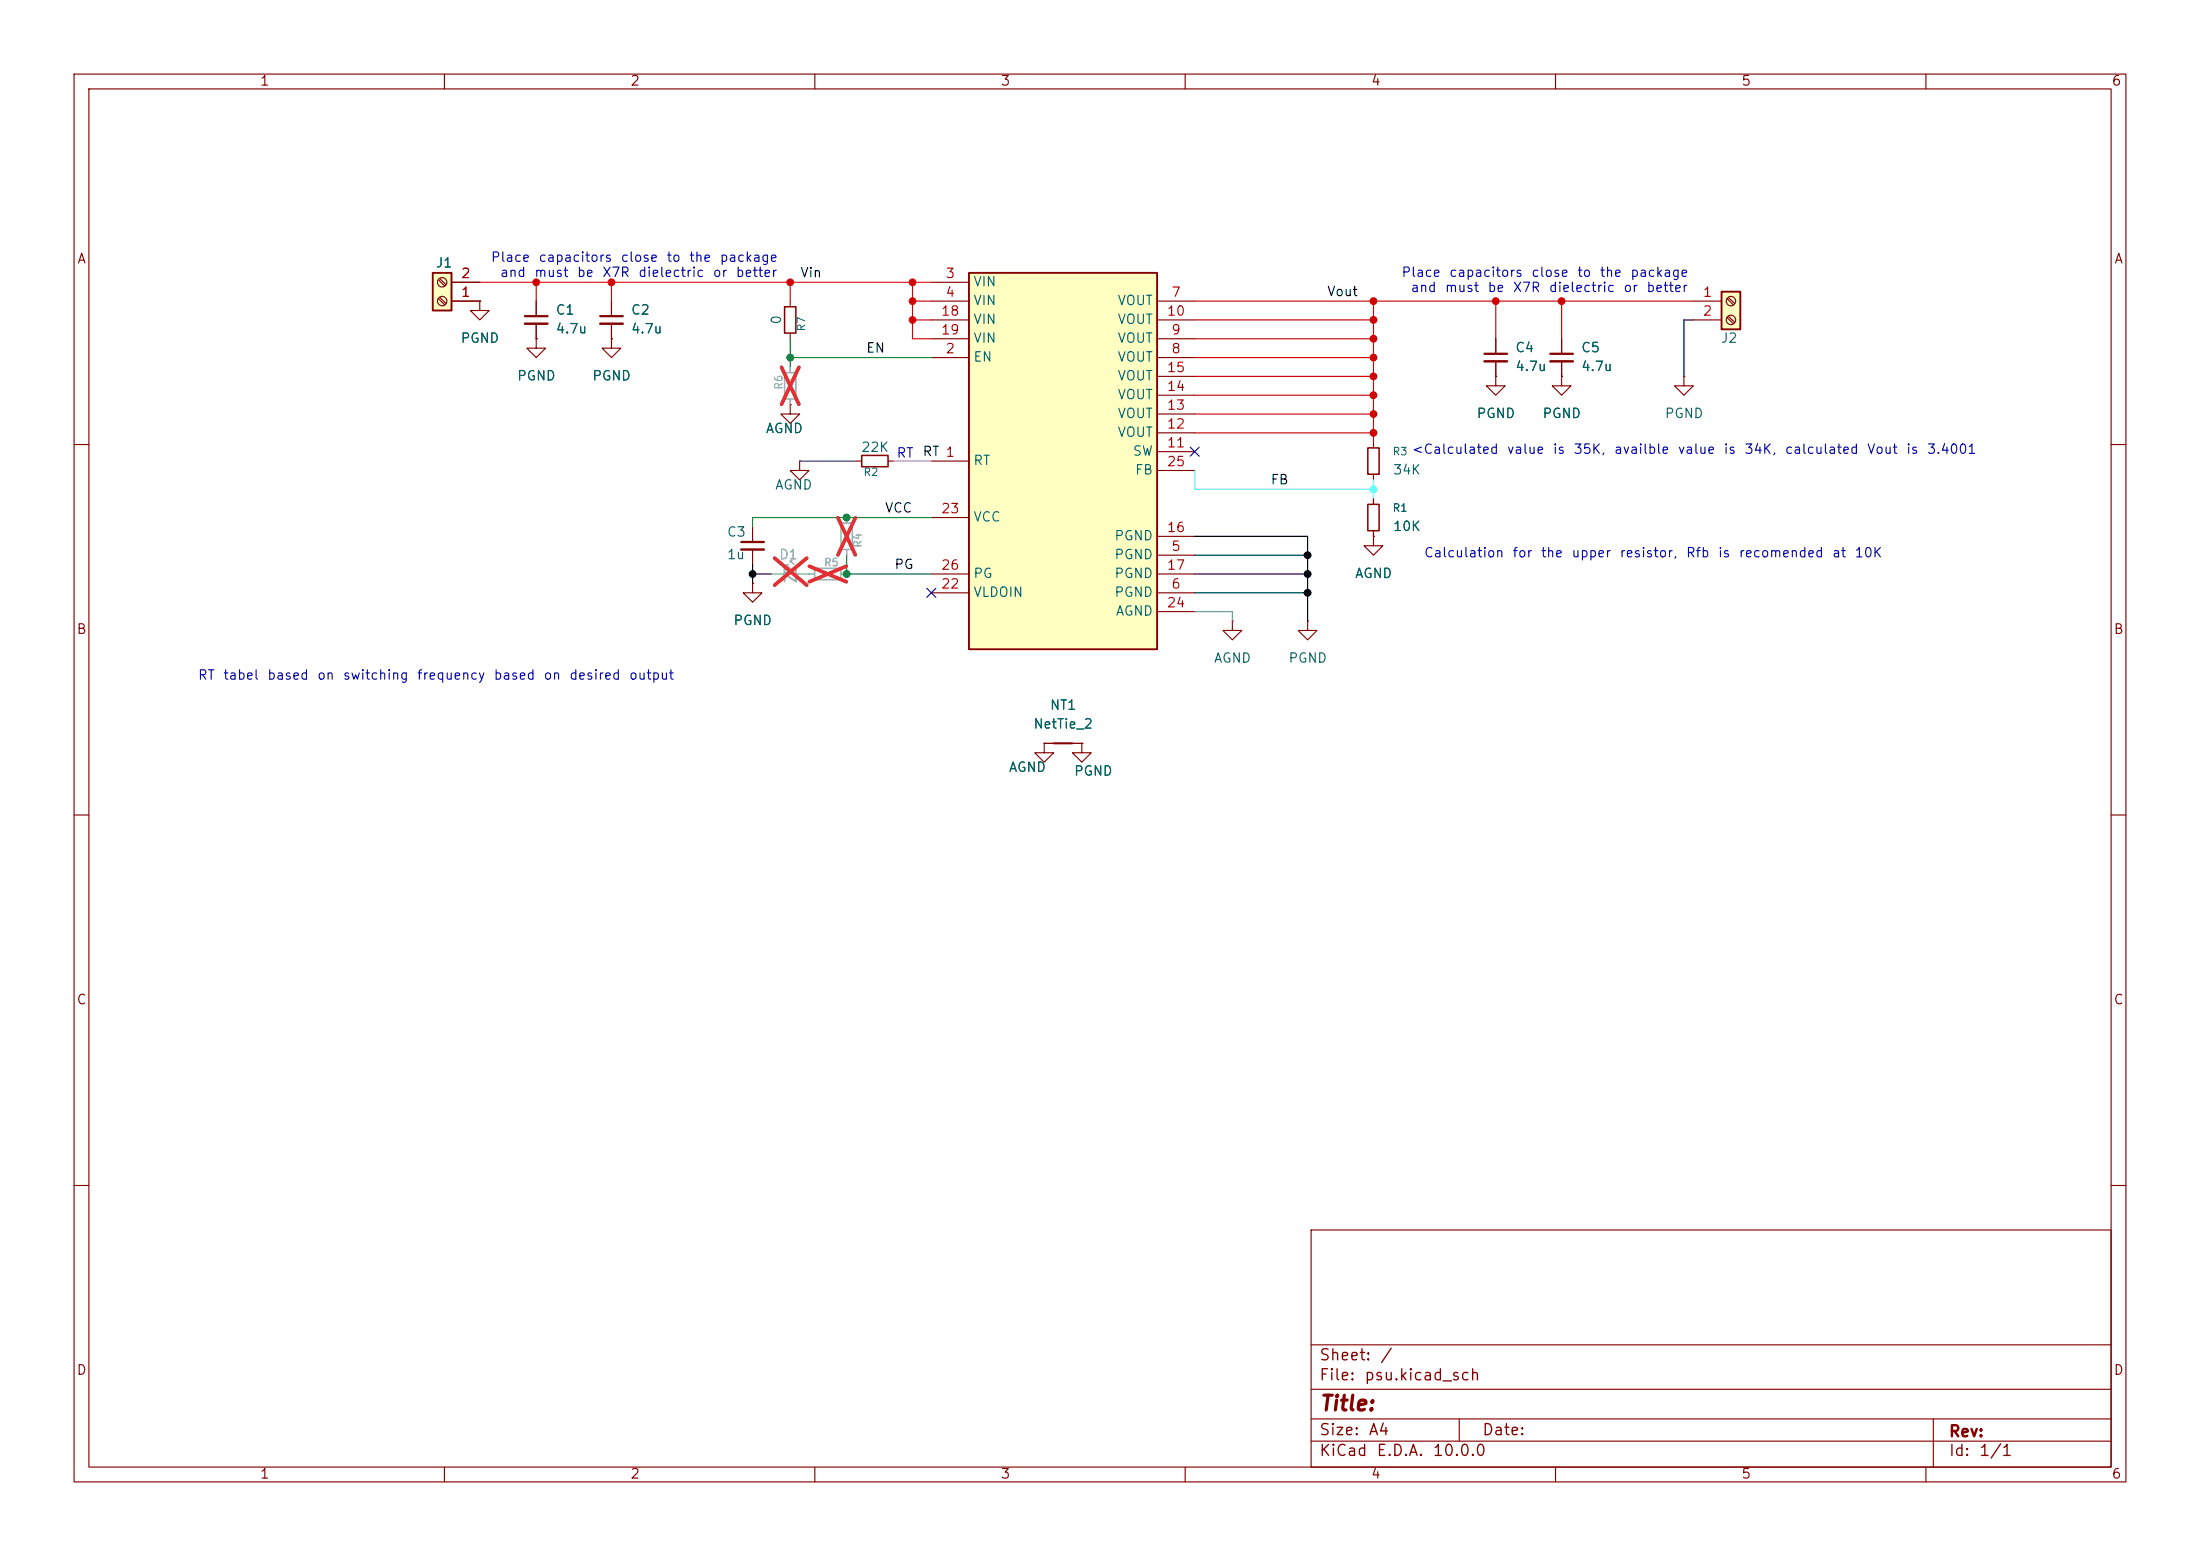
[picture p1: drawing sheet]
<svg xmlns="http://www.w3.org/2000/svg" width="297mm" height="210mm" viewBox="0 0 297 210" stroke-linecap="round" stroke-linejoin="round" font-family="sans-serif">
<g fill="none" stroke="#840000" stroke-width=".15">
<path d="M10 10h277v190h-277zM12 12h273v186h-273zM60 10v2M110 10v2M160 10v2M210 10v2M260 10v2M64.8 40.6v1.3h1.2l-1.2 1.3-1.3-1.3h1.3M64.8 40.6h.1M201.9 50.8v1.3h1.3l-1.3 1.2-1.2-1.2h1.2M201.9 50.8h.1M210.8 50.8v1.3h1.3l-1.3 1.2-1.3-1.2h1.3"/>
<path d="M210.8 50.8h.1M227.3 50.8v1.3h1.3l-1.3 1.2-1.2-1.2h1.2M227.3 50.8h.1M10 60h2M101.6 78.7v1.3h1.3l-1.3 1.3-1.3-1.3h1.3M101.6 78.7h.1M115.6 62.2h.7M119.9 62.2h.7M285 60h2M10 110h2M141 100.3v1.3h1.2l-1.2 1.3-1.3-1.3h1.3M141 100.3h.1"/>
<path d="M285 110h2M10 160h2M177 166h108v32h-108zM285 160h2M60 198v2M110 198v2M160 198v2M177 194.5h108M177 191.5h108M177 187.5h108M177 181.5h108M197 191.5v3"/>
<path d="M210 198v2M260 198v2M261 191.5v6.5"/>
</g>
<path d="M116.3 61.5h3.6v1.5h-3.6z" fill="none" stroke="#840000" stroke-width=".2"/>
<path d="M130.8 36.8h25.4v50.8h-25.4z" fill="#ffffc2"/>
<path d="M130.8 36.8h25.4v50.8h-25.4z" fill="none" stroke="#840000" stroke-width=".25"/>
<g fill="none" stroke="#840000" stroke-width=".15">
<path d="M125.7 38.1h5.1M125.7 48.3h5.1M125.7 40.6h5.1M125.7 45.7h5.1M125.7 43.2h5.1M156.2 48.3h5.1M156.2 40.6h5.1M156.2 45.7h5.1M156.2 43.2h5.1M156.2 58.4h5.1M156.2 55.9h5.1M156.2 53.3h5.1"/>
<path d="M156.2 50.8h5.1M185.4 59.7v.8M201.9 45.7v2.1M201.9 48.8v2M210.8 45.7v2.1M210.8 48.8v2M101.6 71.1v2.1M101.6 74.2v2M107.9 62.2v1.3h1.3l-1.3 1.3-1.2-1.3h1.2M107.9 62.2h.1M125.7 62.2h5.1M125.7 77.5h5.1"/>
<path d="M125.7 69.9h5.1M156.2 74.9h5.1M156.2 61h5.1M156.2 72.4h5.1M156.2 77.5h5.1M156.2 63.5h5.1M185.4 72.4v1.3h1.3l-1.3 1.2-1.3-1.2h1.3M185.4 72.4h.1M185.4 64v.8M185.4 67.3v.8M185.4 71.6v.8M125.7 80h5.1"/>
<path d="M156.2 80h5.1M156.2 82.6h5.1M166.4 83.8v1.3h1.2l-1.2 1.3-1.3-1.3h1.3M166.4 83.8h.1M176.5 83.8v1.3h1.3l-1.3 1.3-1.2-1.3h1.2M176.5 83.8h.1"/>
</g>
<path d="M184.7 68.1h1.5v3.5h-1.5zM184.7 60.5h1.5v3.5h-1.5z" fill="none" stroke="#840000" stroke-width=".2"/>
<path d="M200.4 47.8h3.1M209.3 47.8h3M100.1 73.2h3" fill="none" stroke="#840000" stroke-width=".3"/>
<path d="M200.4 48.8h3.1M209.3 48.8h3M100.1 74.2h3" fill="none" stroke="#840000" stroke-width=".33"/>
<path d="M110 76.7h3.5v1.5h-3.5zM113.5 70.6h1.6v3.6h-1.6z" fill="none" stroke="#a1a1a1" stroke-width=".2"/>
<path d="M104.1 77.5h5.9M106.2 76.5v-.3h.2h-.2l.5 .5M106.7 75.9v-.2h.2h-.2l.5 .5M113.5 77.5h.8M114.3 69.9v.7M114.3 74.2v.7" fill="none" stroke="#a1a1a1" stroke-width=".15"/>
<path d="M104.6 75.3l4.3 3.7M108.9 75.3l-4.3 3.7M109.3 76.4l5 2.1M113.1 69.9l2.4 5M114.3 76.4l-5 2.1M115.5 69.9l-2.4 5" fill="none" stroke="#e12e31" stroke-width=".46"/>
<path d="M105.9 77.5l1.5-1v2zM105.9 76.5v2" fill="none" stroke="#a1a1a1" stroke-width=".25"/>
<path d="M232.4 39.4h2.5v5.1h-2.5z" fill="#ffffc2"/>
<path d="M232.4 39.4h2.5v5.1h-2.5zM142.2 100.3h2.6" fill="none" stroke="#840000" stroke-width=".25"/>
<g fill="none" stroke="#840000" stroke-width=".15">
<path d="M228.6 40.6h3.8M228.6 43.2h3.8M233.1 40.3l.9 .8M233.1 42.8l.9 .9M233.3 40.1l.9 .9M233.3 42.7l.9 .8M141 100.3h5M146 100.3v1.3h1.3l-1.3 1.3-1.2-1.3h1.2M146 100.3h.1"/>
<circle cx="233.7" cy="40.6" r=".63"/>
<circle cx="233.7" cy="43.2" r=".63"/>
</g>
<path d="M58.4 36.8h2.6v5.1h-2.6z" fill="#ffffc2"/>
<path d="M58.4 36.8h2.6v5.1h-2.6z" fill="none" stroke="#840000" stroke-width=".25"/>
<g fill="none" stroke="#840000" stroke-width=".15">
<path d="M59.2 37.8l.8 .8M59.4 37.6l.8 .8M61 38.1h3.8M59.2 40.3l.8 .8M59.4 40.1l.8 .9M61 40.6h3.8M64.8 40.6h.1M72.4 45.7v1.3h1.3l-1.3 1.3-1.3-1.3h1.3M72.4 45.7h.1M72.4 40.6v2.1M72.4 43.7v2M82.5 45.7v1.3h1.3l-1.3 1.3-1.2-1.3h1.2"/>
<path d="M82.5 45.7h.1M82.5 40.6v2.1M82.5 43.7v2M106.7 54.6v1.3h1.2l-1.2 1.3-1.3-1.3h1.3M106.7 54.6h.1M106.7 40.6v.8M106.7 45v.7M201.9 50.8h.1M201.9 45.7v2.1M201.9 48.8v2M210.8 50.8h.1M210.8 45.7v2.1"/>
<path d="M210.8 48.8v2M101.6 78.7h.1M185.4 72.4h.1M185.4 67.3v.8M185.4 71.6v.8M141 100.3h.1M141 100.3h5M146 100.3h.1"/>
<circle cx="59.7" cy="38.1" r=".63"/>
<circle cx="59.7" cy="40.6" r=".63"/>
</g>
<path d="M70.9 42.7h3M81 42.7h3.1" fill="none" stroke="#840000" stroke-width=".3"/>
<path d="M70.9 43.7h3M81 43.7h3.1" fill="none" stroke="#840000" stroke-width=".33"/>
<path d="M105.9 41.4h1.5v3.6h-1.5z" fill="none" stroke="#840000" stroke-width=".2"/>
<path d="M105.9 50.3h1.5v3.5h-1.5z" fill="none" stroke="#a1a1a1" stroke-width=".2"/>
<path d="M106.7 49.5v.8M106.7 53.8v.8M104.1 77.5h1.8M107.4 77.5h2.6M113.5 77.5h.8M114.3 69.9v.7M114.3 74.2v.7" fill="none" stroke="#a1a1a1" stroke-width=".15"/>
<path d="M105.5 49.6l2.4 5M107.9 49.6l-2.4 5M104.6 75.3l4.3 3.7M108.9 75.3l-4.3 3.7M109.3 76.4l5 2.1M113.1 69.9l2.4 5M114.3 76.4l-5 2.1M115.5 69.9l-2.4 5" fill="none" stroke="#e12e31" stroke-width=".46"/>
<path d="M228.6 43.2h-1.3v7.6M101.6 76.2v2.5M101.6 77.5h2.5M161.3 77.5h15.2M161.3 72.4h15.2v11.4M161.3 74.9h15.2M161.3 80h15.2" fill="none" stroke="#000" stroke-width=".15"/>
<path d="M107.9 62.2h7.7" fill="none" stroke="#484848" stroke-width=".15"/>
<path d="M64.8 38.1h60.9M72.4 38.1v2.5M82.5 38.1v2.5M106.7 38.1v2.5M123.2 38.1v7.6h2.5M123.2 43.2h2.5M123.2 40.6h2.5" fill="none" stroke="#f00" stroke-width=".15"/>
<path d="M106.7 48.3h19M106.7 45.7v3.8M114.3 74.9v2.6h11.4M125.7 69.9h-24.1v1.2" fill="none" stroke="#009600" stroke-width=".15"/>
<path d="M120.6 62.2h5.1" fill="none" stroke="#f0f" stroke-width=".15"/>
<path d="M161.3 63.5v2.5h24.1M185.4 64.8v2.5" fill="none" stroke="#0ff" stroke-width=".15"/>
<path d="M161.3 58.4h24.1M161.3 55.9h24.1M161.3 53.3h24.1M161.3 48.3h24.1M161.3 40.6h67.3M161.3 45.7h24.1M161.3 50.8h24.1M161.3 43.2h24.1M185.4 40.6v19.1M201.9 40.6v5.1M210.8 40.6v5.1" fill="none" stroke="#c20000" stroke-width=".15"/>
<path d="M161.3 82.6h5.1v1.2" fill="none" stroke="#848484" stroke-width=".15"/>
<path d="M125.1 79.4l1.2 1.2M126.3 79.4l-1.2 1.2M160.7 60.4l1.2 1.2M161.9 60.4l-1.2 1.2" fill="none" stroke="#000084" stroke-width=".15"/>
<g fill="#c20000" stroke="#c20000" stroke-width=".14">
<circle cx="185.4" cy="45.7" r=".46"/>
<circle cx="185.4" cy="50.8" r=".46"/>
<circle cx="185.4" cy="48.3" r=".46"/>
<circle cx="185.4" cy="40.6" r=".46"/>
<circle cx="201.9" cy="40.6" r=".46"/>
<circle cx="185.4" cy="43.2" r=".46"/>
<circle cx="210.8" cy="40.6" r=".46"/>
<circle cx="185.4" cy="53.3" r=".46"/>
<circle cx="185.4" cy="55.9" r=".46"/>
<circle cx="185.4" cy="58.4" r=".46"/>
</g>
<circle cx="185.4" cy="66" r=".46" fill="#0ff" stroke="#0ff" stroke-width=".14"/>
<g fill="#000" stroke="#000" stroke-width=".14">
<circle cx="101.6" cy="77.5" r=".46"/>
<circle cx="176.5" cy="77.5" r=".46"/>
<circle cx="176.5" cy="74.9" r=".46"/>
<circle cx="176.5" cy="80" r=".46"/>
</g>
<g fill="#009600" stroke="#009600" stroke-width=".14">
<circle cx="114.3" cy="77.5" r=".46"/>
<circle cx="114.3" cy="69.9" r=".46"/>
<circle cx="106.7" cy="48.3" r=".46"/>
</g>
<g fill="#f00" stroke="#f00" stroke-width=".14">
<circle cx="82.5" cy="38.1" r=".46"/>
<circle cx="123.2" cy="43.2" r=".46"/>
<circle cx="123.2" cy="40.6" r=".46"/>
<circle cx="123.2" cy="38.1" r=".46"/>
<circle cx="106.7" cy="38.1" r=".46"/>
<circle cx="72.4" cy="38.1" r=".46"/>
</g>
<text font-size="2" fill="#840000" x="178" y="190.9">Title:</text>
<g font-size="1.5" fill="#840000">
<text x="178" y="184">Sheet:</text>
<text x="186.2" y="184">/</text>
<text x="178" y="186.7">File:</text>
<text x="184.1" y="186.7">psu.kicad_sch</text>
<text x="178" y="196.9">KiCad</text>
<text x="178" y="194.1">Size:</text>
<text x="184.7" y="194.1">A4</text>
<text x="185.7" y="196.9">E.D.A.</text>
<text x="193.3" y="196.9">10.0.0</text>
<text x="200" y="194.1">Date:</text>
<text x="263" y="194.3">Rev:</text>
<text x="263" y="196.9">Id:</text>
<text x="267.1" y="196.9">1/1</text>
</g>
<g font-size="1.3" fill="#840000">
<text x="35" y="11.9">1</text>
<text x="85" y="11.9">2</text>
<text x="135" y="11.9">3</text>
<text x="185" y="11.9">4</text>
<text x="235" y="11.9">5</text>
<text x="285" y="11.9">6</text>
<text x="10.3" y="35.9">A</text>
<text x="285.3" y="35.9">A</text>
<text x="10.3" y="85.9">B</text>
<text x="285.3" y="85.9">B</text>
<text x="10.3" y="135.9">C</text>
<text x="285.3" y="135.9">C</text>
<text x="10.3" y="185.9">D</text>
<text x="285.3" y="185.9">D</text>
<text x="35" y="199.9">1</text>
<text x="85" y="199.9">2</text>
<text x="135" y="199.9">3</text>
<text x="185" y="199.9">4</text>
<text x="235" y="199.9">5</text>
<text x="285" y="199.9">6</text>
</g>
<g font-size="1.3" fill="#0000c2">
<text x="66.2" y="35.7">Place</text>
<text x="72.6" y="35.7">capacitors</text>
<text x="83.7" y="35.7">close</text>
<text x="89.9" y="35.7">to</text>
<text x="92.9" y="35.7">the</text>
<text x="97.1" y="35.7">package</text>
<text x="67.4" y="37.7">and</text>
<text x="72" y="37.7">must</text>
<text x="77.8" y="37.7">be</text>
<text x="81.2" y="37.7">X7R</text>
<text x="86.1" y="37.7">dielectric</text>
<text x="96.1" y="37.7">or</text>
<text x="99.2" y="37.7">better</text>
<text x="189.1" y="37.7">Place</text>
<text x="190.4" y="39.7">and</text>
<text x="195" y="39.7">must</text>
<text x="195.5" y="37.7">capacitors</text>
<text x="200.7" y="39.7">be</text>
<text x="204.1" y="39.7">X7R</text>
<text x="206.6" y="37.7">close</text>
<text x="209" y="39.7">dielectric</text>
<text x="212.8" y="37.7">to</text>
<text x="215.9" y="37.7">the</text>
<text x="219.1" y="39.7">or</text>
<text x="220" y="37.7">package</text>
<text x="222.2" y="39.7">better</text>
<text x="121" y="62.1">RT</text>
<text x="190.5" y="61.6">&lt;Calculated</text>
<text x="203.3" y="61.6">value</text>
<text x="209.5" y="61.6">is</text>
<text x="212.3" y="61.6">35K,</text>
<text x="217.8" y="61.6">availble</text>
<text x="226.4" y="61.6">value</text>
<text x="232.6" y="61.6">is</text>
<text x="235.4" y="61.6">34K,</text>
<text x="240.9" y="61.6">calculated</text>
<text x="252" y="61.6">Vout</text>
<text x="257.2" y="61.6">is</text>
<text x="260" y="61.6">3.4001</text>
<text x="192.2" y="75.5">Calculation</text>
<text x="204.1" y="75.5">for</text>
<text x="207.9" y="75.5">the</text>
<text x="212.1" y="75.5">upper</text>
<text x="218.5" y="75.5">resistor,</text>
<text x="227.5" y="75.5">Rfb</text>
<text x="231.8" y="75.5">is</text>
<text x="234.6" y="75.5">recomended</text>
<text x="247.2" y="75.5">at</text>
<text x="250.3" y="75.5">10K</text>
<text x="26.6" y="92.1">RT</text>
<text x="30" y="92.1">tabel</text>
<text x="36" y="92.1">based</text>
<text x="42.7" y="92.1">on</text>
<text x="46.2" y="92.1">switching</text>
<text x="56.2" y="92.1">frequency</text>
<text x="66.6" y="92.1">based</text>
<text x="73.3" y="92.1">on</text>
<text x="76.8" y="92.1">desired</text>
<text x="84.8" y="92.1">output</text>
</g>
<g font-size="1.3" fill="#006464">
<text x="58.8" y="36.4">J1</text>
<text x="131.3" y="39">VIN</text>
<text x="131.3" y="41.5">VIN</text>
<text x="150.8" y="41.5">VOUT</text>
<text x="62.1" y="46.6">PGND</text>
<text x="74.9" y="42.8">C1</text>
<text x="74.9" y="45.3">4.7u</text>
<text x="85.1" y="42.8">C2</text>
<text x="85.1" y="45.3">4.7u</text>
<text x="105.8" y="43.9" transform="rotate(-90 105.8 43.9)">0</text>
<text x="131.3" y="44">VIN</text>
<text x="131.3" y="46.6">VIN</text>
<text x="150.8" y="46.6">VOUT</text>
<text x="150.8" y="44">VOUT</text>
<text x="204.5" y="47.9">C4</text>
<text x="213.4" y="47.9">C5</text>
<text x="232.2" y="46.6">J2</text>
<text x="69.7" y="51.7">PGND</text>
<text x="79.9" y="51.7">PGND</text>
<text x="131.3" y="49.1">EN</text>
<text x="150.8" y="49.1">VOUT</text>
<text x="150.8" y="51.7">VOUT</text>
<text x="204.5" y="50.4">4.7u</text>
<text x="213.4" y="50.4">4.7u</text>
<text x="103.3" y="58.8">AGND</text>
<text x="150.8" y="59.3">VOUT</text>
<text x="150.8" y="56.7">VOUT</text>
<text x="150.8" y="54.2">VOUT</text>
<text x="199.3" y="56.7">PGND</text>
<text x="208.1" y="56.7">PGND</text>
<text x="224.7" y="56.7">PGND</text>
<text x="116.2" y="61.3">22K</text>
<text x="131.3" y="63.1">RT</text>
<text x="152.8" y="61.8">SW</text>
<text x="153.1" y="64.4">FB</text>
<text x="188" y="64.4">34K</text>
<text x="104.6" y="66.4">AGND</text>
<text x="131.3" y="70.7">VCC</text>
<text x="188" y="72">10K</text>
<text x="98.1" y="72.7">C3</text>
<text x="98.1" y="75.8">1u</text>
<text x="150.4" y="75.8">PGND</text>
<text x="150.4" y="73.3">PGND</text>
<text x="131.3" y="80.9">VLDOIN</text>
<text x="131.3" y="78.3">PG</text>
<text x="150.4" y="80.9">PGND</text>
<text x="150.4" y="78.3">PGND</text>
<text x="150.5" y="83.4">AGND</text>
<text x="182.8" y="78.3">AGND</text>
<text x="98.9" y="84.7">PGND</text>
<text x="163.8" y="89.8">AGND</text>
<text x="173.9" y="89.8">PGND</text>
<text x="139.4" y="98.7">NetTie_2</text>
<text x="141.7" y="96.1">NT1</text>
<text x="136.1" y="104.5">AGND</text>
<text x="144.9" y="105">PGND</text>
</g>
<g font-size="1.3" fill="#a90000">
<text x="62.2" y="40.4">1</text>
<text x="62.2" y="37.8">2</text>
<text x="127.6" y="37.8">3</text>
<text x="127.6" y="40.4">4</text>
<text x="158" y="40.4">7</text>
<text x="229.8" y="40.4">1</text>
<text x="127" y="42.9">18</text>
<text x="127" y="45.5">19</text>
<text x="157.4" y="42.9">10</text>
<text x="158" y="45.5">9</text>
<text x="229.8" y="42.9">2</text>
<text x="127.6" y="48">2</text>
<text x="157.4" y="53.1">14</text>
<text x="157.4" y="50.5">15</text>
<text x="158" y="48">8</text>
<text x="157.4" y="58.2">12</text>
<text x="157.4" y="55.6">13</text>
<text x="157.4" y="60.7">11</text>
<text x="157.4" y="63.2">25</text>
<text x="127" y="69.6">23</text>
<text x="127" y="77.2">26</text>
<text x="157.4" y="72.1">16</text>
<text x="157.4" y="77.2">17</text>
<text x="158" y="74.7">5</text>
<text x="127" y="79.8">22</text>
<text x="157.4" y="82.3">24</text>
<text x="158" y="79.8">6</text>
</g>
<g font-size="1.3" fill="#0f0f0f">
<text x="107.9" y="37.8">Vin</text>
<text x="179.1" y="40.3">Vout</text>
<text x="116.8" y="47.9">EN</text>
<text x="124.5" y="61.9">RT 1</text>
<text x="171.4" y="65.7">FB</text>
<text x="119.4" y="69.5">VCC</text>
<text x="120.6" y="77.1">PG</text>
</g>
<text font-size="1.3" fill="#989898" x="105.1" y="75.8">D1</text>
<g font-size="1" fill="#006464">
<text x="108.9" y="44.8" transform="rotate(-90 108.9 44.8)">R7</text>
<text x="116.5" y="64.5">R2</text>
<text x="187.9" y="61.7">R3</text>
<text x="187.9" y="69.3">R1</text>
</g>
<g font-size="1" fill="#989898">
<text x="105.9" y="52.7" transform="rotate(-90 105.9 52.7)">R6</text>
<text x="111.1" y="76.7">R5</text>
<text x="116.6" y="74" transform="rotate(-90 116.6 74)">R4</text>
</g>
</svg>
